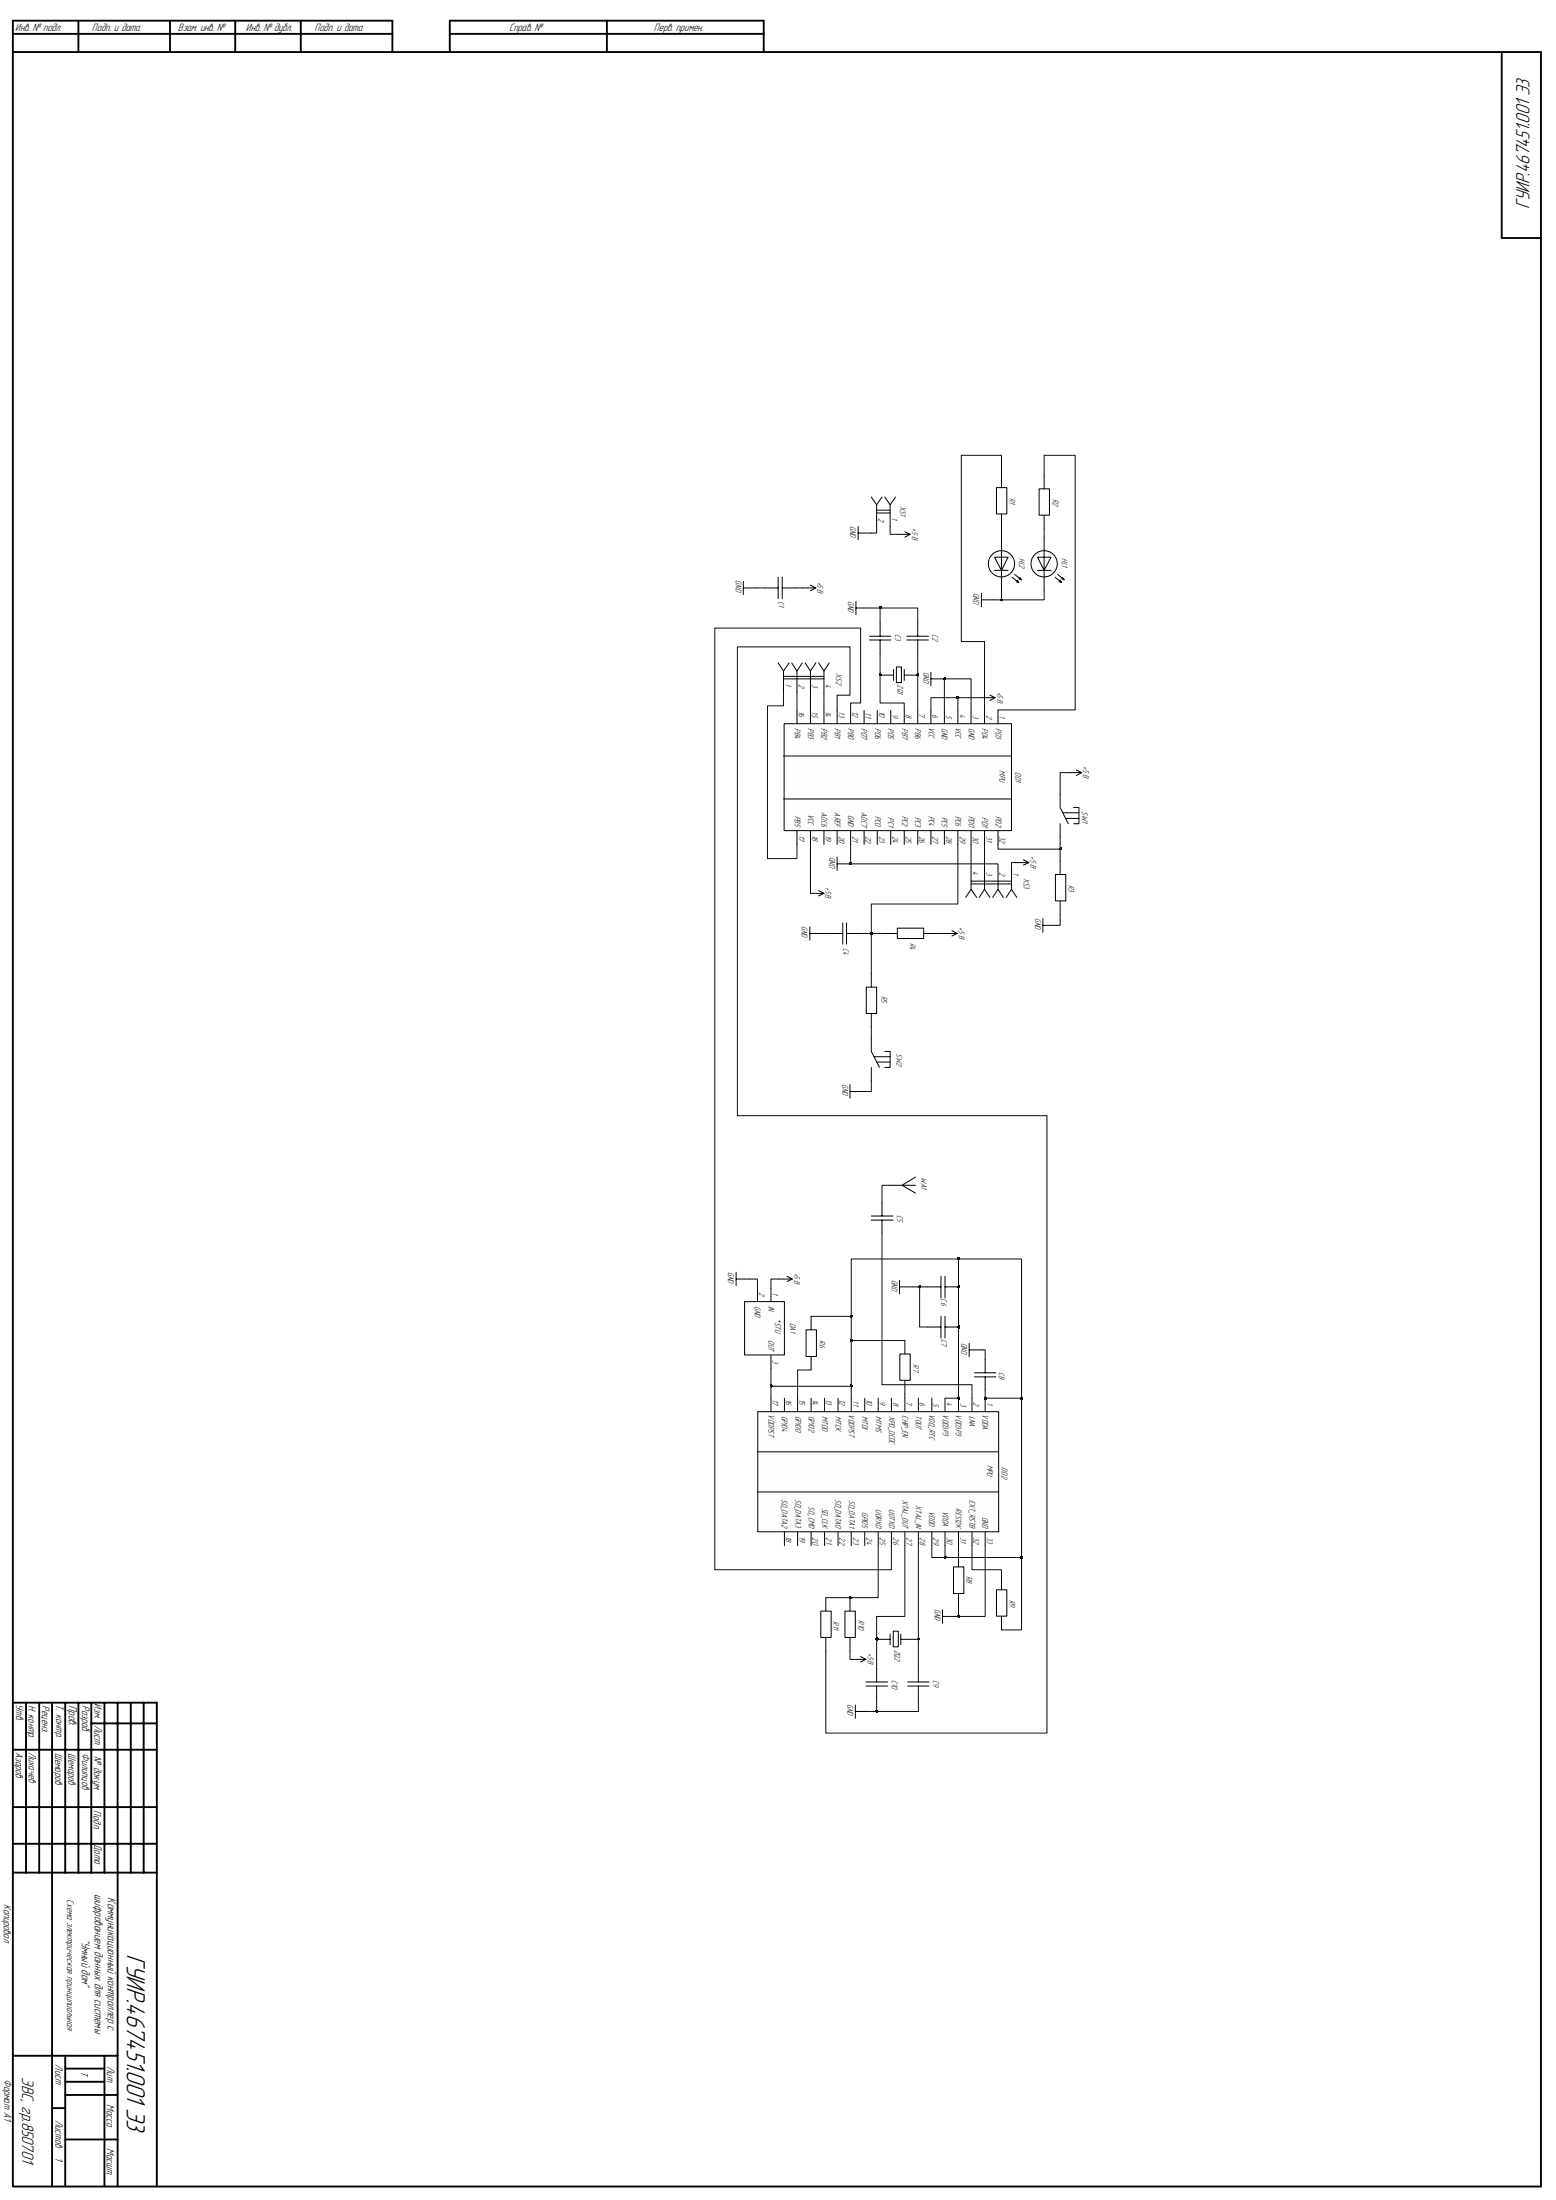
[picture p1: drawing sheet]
<svg xmlns="http://www.w3.org/2000/svg" width="210mm" height="297mm" viewBox="0 0 210 297" stroke-linecap="round" stroke-linejoin="round" font-family="sans-serif">
<g fill="none" stroke="#000" stroke-width=".25">
<path d="M1.7 4.6h51.3M1.7 7h206.3v288.2h-206.3v-292.4h51.3v4.2M10.6 2.8v4.2M22.9 2.8v4.2M31.7 2.8v4.2M40.6 2.8v4.2M60.7 7v-4.2h42.4v4.2M60.7 4.6h42.4M81.9 2.8v4.2M202.7 7v25.1h5.3M1.7 229.9h19.5v65.3M1.7 236.2h19.5"/>
<path d="M3.5 229.9v22.9M5.3 229.9v22.9M7 229.9v65.3M8.8 229.9v22.9M10.6 229.9v22.9M12.3 229.9v22.9M12.3 232.7h8.9M14.1 229.9v22.9M15.9 229.9v65.3M17.7 229.9v22.9M19.4 229.9v22.9M1.7 252.8h19.5"/>
<path d="M1.7 248.9h19.5M1.7 244h19.5M1.7 277.5h14.2M8.8 279.3h5.3M8.8 277.5v17.7M14.1 277.5v17.7M7 284.6h1.8M8.8 282.8h7.1M8.8 281.1h5.3M8.8 288.8h7.1"/>
</g>
<g fill="#fdfdfd">
<path d="M105.8 112.1l30.7-14.4v14.4z"/>
<path d="M105.8 97.7h30.7l-30.7 14.4z"/>
<path d="M121.1 126.7l3.6-1.4v1.4z"/>
<path d="M121.1 125.3h3.6l-3.6 1.4z"/>
<path d="M118.3 133.3v3.5h-1.4z"/>
<path d="M116.9 133.3h1.4l-1.4 3.5z"/>
</g>
<g fill="#0d0d0d">
<path d="M117.8 125.9v.2z"/>
<path d="M117.8 126v.1z"/>
<path d="M117.7 125.9v.2z"/>
<path d="M117.8 125.9l-.1 .2z"/>
<path d="M117.7 125.9v.3z"/>
<path d="M117.6 125.9v.3z"/>
<path d="M117.7 125.9l-.1 .3z"/>
<path d="M117.6 125.9v.2z"/>
<path d="M117.5 125.9v.2z"/>
<path d="M117.6 125.9l-.1 .2z"/>
<path d="M117.5 125.9v.1z"/>
</g>
<g fill="#fdfdfd">
<path d="M121.7 90v2.2h-.7z"/>
<path d="M121 90h.7l-.7 2.2z"/>
</g>
<g fill="#0d0d0d">
<path d="M119 91v.2z"/>
<path d="M119 91.1v.1z"/>
<path d="M118.9 91v.2z"/>
<path d="M119 91l-.1 .2z"/>
<path d="M118.9 90.9v.4z"/>
<path d="M118.9 91v.3z"/>
<path d="M118.8 90.9v.4z"/>
<path d="M118.9 90.9l-.1 .4z"/>
<path d="M118.7 90.9v.4z"/>
<path d="M118.8 90.9l-.1 .4z"/>
<path d="M118.7 90.9v.3z"/>
<path d="M118.7 91v.2z"/>
<path d="M118.7 91v.1z"/>
<path d="M124 91v.2z"/>
<path d="M124 91.1v.1z"/>
<path d="M124 90.9v.4z"/>
<path d="M124 91v.3z"/>
<path d="M123.9 90.9v.4z"/>
<path d="M124 90.9l-.1 .4z"/>
<path d="M123.8 90.9v.4z"/>
<path d="M123.9 90.9l-.1 .4z"/>
<path d="M123.8 90.9v.3z"/>
<path d="M123.8 91v.2z"/>
<path d="M123.8 91l-.1 .2z"/>
<path d="M123.7 91v.2z"/>
<path d="M123.7 91v.1z"/>
<path d="M117.8 125.9v.2z"/>
<path d="M117.8 126v.1z"/>
<path d="M117.7 125.9v.2z"/>
<path d="M117.8 125.9l-.1 .2z"/>
<path d="M117.7 125.9v.3z"/>
<path d="M117.6 125.9v.3z"/>
<path d="M117.7 125.9l-.1 .3z"/>
<path d="M117.6 125.9v.2z"/>
<path d="M117.5 125.9v.2z"/>
<path d="M117.6 125.9l-.1 .2z"/>
<path d="M117.5 125.9v.1z"/>
<path d="M129.5 94.1v.1z"/>
<path d="M129.4 94.1v.2z"/>
<path d="M129.5 94.1l-.1 .2z"/>
<path d="M129.4 94v.3z"/>
<path d="M129.3 94v.3z"/>
<path d="M129.4 94l-.1 .3z"/>
<path d="M129.2 94v.3z"/>
<path d="M129.3 94l-.1 .3z"/>
<path d="M129.2 94.1v.2z"/>
<path d="M129.2 94.1v.1z"/>
<path d="M129.2 94.1l-.1 .1z"/>
<path d="M115 116.5v.1z"/>
<path d="M115 116.5v.2z"/>
<path d="M114.9 116.5v.2z"/>
<path d="M115 116.5l-.1 .2z"/>
<path d="M114.9 116.5v.3z"/>
<path d="M114.9 116.4v.4z"/>
<path d="M114.8 116.4v.4z"/>
<path d="M114.9 116.4l-.1 .4z"/>
<path d="M114.8 116.5v.3z"/>
<path d="M114.8 116.5v.2z"/>
<path d="M114.7 116.5v.2z"/>
<path d="M114.8 116.5l-.1 .2z"/>
<path d="M114.7 116.5v.1z"/>
<path d="M127.6 91.6v.1z"/>
<path d="M127.6 91.5v.2z"/>
<path d="M127.6 91.5v.3z"/>
<path d="M127.5 91.5v.3z"/>
<path d="M127.6 91.5l-.1 .3z"/>
<path d="M127.4 91.5v.3z"/>
<path d="M127.4 91.5v.2z"/>
<path d="M127.3 91.6v.1z"/>
<path d="M127.4 91.6l-.1 .1z"/>
<path d="M119 82v.1z"/>
<path d="M119 82v.2z"/>
<path d="M118.9 82v.2z"/>
<path d="M119 82l-.1 .2z"/>
<path d="M118.9 81.9v.3z"/>
<path d="M118.8 81.9v.3z"/>
<path d="M118.9 81.9l-.1 .3z"/>
<path d="M118.7 81.9v.3z"/>
<path d="M118.8 81.9l-.1 .3z"/>
<path d="M118.7 82v.2z"/>
<path d="M118.7 82v.1z"/>
<path d="M133.1 188.7v.1z"/>
<path d="M133.2 188.7l-.1 .1z"/>
<path d="M133.1 188.6v.2z"/>
<path d="M133.1 188.6v.3z"/>
<path d="M133 188.6v.3z"/>
<path d="M133.1 188.6l-.1 .3z"/>
<path d="M132.9 188.6v.3z"/>
<path d="M133 188.6l-.1 .3z"/>
<path d="M132.9 188.6v.2z"/>
<path d="M132.8 188.7v.1z"/>
<path d="M132.9 188.7l-.1 .1z"/>
<path d="M129.5 188.7v.1z"/>
<path d="M129.5 188.6v.2z"/>
<path d="M129.5 188.6v.3z"/>
<path d="M129.4 188.6v.3z"/>
<path d="M129.5 188.6l-.1 .3z"/>
<path d="M129.3 188.6v.3z"/>
<path d="M129.4 188.6l-.1 .3z"/>
<path d="M129.3 188.6v.2z"/>
<path d="M129.2 188.6v.2z"/>
<path d="M129.3 188.6l-.1 .2z"/>
<path d="M129.2 188.7v.1z"/>
</g>
<g fill="#fdfdfd">
<path d="M102.3 206.8l32.5-16.2v16.2z"/>
<path d="M102.3 190.6h32.5l-32.5 16.2z"/>
</g>
<g fill="#0d0d0d">
<path d="M133.1 188.7v.1z"/>
<path d="M133.2 188.7l-.1 .1z"/>
<path d="M133.1 188.6v.2z"/>
<path d="M133.1 188.6v.3z"/>
<path d="M133 188.6v.3z"/>
<path d="M133.1 188.6l-.1 .3z"/>
<path d="M132.9 188.6v.3z"/>
<path d="M133 188.6l-.1 .3z"/>
<path d="M132.9 188.6v.2z"/>
<path d="M132.8 188.7v.1z"/>
<path d="M132.9 188.7l-.1 .1z"/>
<path d="M129.5 188.7v.1z"/>
<path d="M129.5 188.6v.2z"/>
<path d="M129.5 188.6v.3z"/>
<path d="M129.4 188.6v.3z"/>
<path d="M129.5 188.6l-.1 .3z"/>
<path d="M129.3 188.6v.3z"/>
<path d="M129.4 188.6l-.1 .3z"/>
<path d="M129.3 188.6v.2z"/>
<path d="M129.2 188.6v.2z"/>
<path d="M129.3 188.6l-.1 .2z"/>
<path d="M129.2 188.7v.1z"/>
</g>
<g fill="#fdfdfd">
<path d="M121.2 220.2v2.1h-.6z"/>
<path d="M120.6 220.2h.6l-.6 2.1z"/>
</g>
<g fill="#0d0d0d">
<path d="M118.5 221.2v.1z"/>
<path d="M118.5 221.2v.2z"/>
<path d="M118.4 221.1v.3z"/>
<path d="M118.5 221.2l-.1 .2z"/>
<path d="M118.3 221.1v.3z"/>
<path d="M118.4 221.1l-.1 .3z"/>
<path d="M118.2 221.1v.3z"/>
<path d="M118.3 221.1l-.1 .3z"/>
<path d="M118.2 221.2v.2z"/>
<path d="M118.2 221.2v.1z"/>
</g>
<g fill="#fdfdfd">
<path d="M130.1 211.5v3.6h-1.4z"/>
<path d="M128.7 211.5h1.4l-1.4 3.6z"/>
</g>
<g fill="#0d0d0d">
<path d="M129.5 218.1v.2z"/>
<path d="M129.5 218.2v.1z"/>
<path d="M129.5 218.1v.3z"/>
<path d="M129.4 218.1v.3z"/>
<path d="M129.5 218.1l-.1 .3z"/>
<path d="M129.3 218.1v.3z"/>
<path d="M129.4 218.1l-.1 .3z"/>
<path d="M129.3 218.1v.2z"/>
<path d="M129.2 218.1v.2z"/>
<path d="M129.3 218.1l-.1 .2z"/>
<path d="M129.2 218.1v.1z"/>
</g>
<g fill="#fdfdfd">
<path d="M105.9 175.7v7.2h-5.4z"/>
<path d="M100.5 175.7h5.4l-5.4 7.2z"/>
</g>
<g fill="#0d0d0d">
<path d="M115.1 187.1v.1z"/>
<path d="M115.1 187v.2z"/>
<path d="M115 187v.2z"/>
<path d="M115.1 187l-.1 .2z"/>
<path d="M115 187v.3z"/>
<path d="M115 186.9v.4z"/>
<path d="M114.9 186.9v.4z"/>
<path d="M115 186.9l-.1 .4z"/>
<path d="M114.9 187v.2z"/>
<path d="M114.9 187v.3z"/>
<path d="M114.8 187v.2z"/>
<path d="M114.9 187l-.1 .2z"/>
<path d="M114.8 187.1v.1z"/>
<path d="M104.2 187.1v.1z"/>
<path d="M104.2 187v.2z"/>
<path d="M104.1 187v.2z"/>
<path d="M104.2 187l-.1 .2z"/>
<path d="M104.1 187v.3z"/>
<path d="M104.1 186.9v.4z"/>
<path d="M104 186.9v.4z"/>
<path d="M104.1 186.9l-.1 .4z"/>
<path d="M104 187v.2z"/>
<path d="M104 187v.3z"/>
<path d="M104 187l-.1 .2z"/>
<path d="M103.9 187v.2z"/>
<path d="M103.9 187.1v.1z"/>
<path d="M129.5 188.7v.1z"/>
<path d="M129.5 188.6v.2z"/>
<path d="M129.5 188.6v.3z"/>
<path d="M129.4 188.6v.3z"/>
<path d="M129.5 188.6l-.1 .3z"/>
<path d="M129.3 188.6v.3z"/>
<path d="M129.4 188.6l-.1 .3z"/>
<path d="M129.3 188.6v.2z"/>
<path d="M129.2 188.6v.2z"/>
<path d="M129.3 188.6l-.1 .2z"/>
<path d="M129.2 188.7v.1z"/>
<path d="M129.5 179.1v.1z"/>
<path d="M129.5 179v.3z"/>
<path d="M129.5 179.1v.2z"/>
<path d="M129.4 179v.3z"/>
<path d="M129.5 179l-.1 .3z"/>
<path d="M129.3 179v.3z"/>
<path d="M129.4 179l-.1 .3z"/>
<path d="M129.3 179v.2z"/>
<path d="M129.2 179.1v.1z"/>
<path d="M129.3 179.1l-.1 .1z"/>
<path d="M129.5 173.7v.1z"/>
<path d="M129.5 173.6v.3z"/>
<path d="M129.5 173.7v.2z"/>
<path d="M129.4 173.6v.3z"/>
<path d="M129.5 173.6l-.1 .3z"/>
<path d="M129.3 173.6v.3z"/>
<path d="M129.4 173.6l-.1 .3z"/>
<path d="M129.3 173.6v.2z"/>
<path d="M129.3 173.6l-.1 .2z"/>
<path d="M129.2 173.7v.1z"/>
<path d="M127.7 210.2v.1z"/>
<path d="M127.7 210.2v.2z"/>
<path d="M127.7 210.1v.3z"/>
<path d="M127.6 210.1v.3z"/>
<path d="M127.7 210.1l-.1 .3z"/>
<path d="M127.5 210.1v.3z"/>
<path d="M127.6 210.1l-.1 .3z"/>
<path d="M127.5 210.1l-.1 .3z"/>
<path d="M127.4 210.2v.2z"/>
<path d="M127.4 210.2v.1z"/>
<path d="M133.1 188.7v.1z"/>
<path d="M133.2 188.7l-.1 .1z"/>
<path d="M133.1 188.6v.2z"/>
<path d="M133.1 188.6v.3z"/>
<path d="M133 188.6v.3z"/>
<path d="M133.1 188.6l-.1 .3z"/>
<path d="M132.9 188.6v.3z"/>
<path d="M133 188.6l-.1 .3z"/>
<path d="M132.9 188.6v.2z"/>
<path d="M132.8 188.7v.1z"/>
<path d="M132.9 188.7l-.1 .1z"/>
<path d="M138 210.2v.1z"/>
<path d="M138 210.2v.2z"/>
<path d="M138 210.1v.3z"/>
<path d="M137.9 210.1v.3z"/>
<path d="M138 210.1l-.1 .3z"/>
<path d="M137.8 210.1v.3z"/>
<path d="M137.9 210.1l-.1 .3z"/>
<path d="M137.8 210.2v.2z"/>
<path d="M137.8 210.2v.1z"/>
<path d="M138 188.7v.1z"/>
<path d="M138 188.6v.2z"/>
<path d="M138 188.6v.3z"/>
<path d="M137.9 188.6v.3z"/>
<path d="M138 188.6l-.1 .3z"/>
<path d="M137.8 188.6v.3z"/>
<path d="M137.9 188.6l-.1 .3z"/>
<path d="M137.8 188.6v.2z"/>
<path d="M137.8 188.7v.1z"/>
<path d="M137.8 188.7l-.1 .1z"/>
<path d="M129.5 169.9v.1z"/>
<path d="M129.5 169.8v.2z"/>
<path d="M129.5 169.8v.3z"/>
<path d="M129.4 169.8v.3z"/>
<path d="M129.5 169.8l-.1 .3z"/>
<path d="M129.3 169.8v.3z"/>
<path d="M129.4 169.8l-.1 .3z"/>
<path d="M129.2 169.8v.2z"/>
<path d="M129.2 169.9v.1z"/>
<path d="M129.5 218.1v.2z"/>
<path d="M129.5 218.2v.1z"/>
<path d="M129.5 218.1v.3z"/>
<path d="M129.4 218.1v.3z"/>
<path d="M129.5 218.1l-.1 .3z"/>
<path d="M129.3 218.1v.3z"/>
<path d="M129.4 218.1l-.1 .3z"/>
<path d="M129.3 218.1v.2z"/>
<path d="M129.2 218.1v.2z"/>
<path d="M129.3 218.1l-.1 .2z"/>
<path d="M129.2 218.1v.1z"/>
<path d="M118.5 231v.1z"/>
<path d="M118.5 230.9v.2z"/>
<path d="M118.5 230.9v.3z"/>
<path d="M118.4 230.9v.3z"/>
<path d="M118.5 230.9l-.1 .3z"/>
<path d="M118.3 230.9v.3z"/>
<path d="M118.4 230.9l-.1 .3z"/>
<path d="M118.2 230.9v.3z"/>
<path d="M118.3 230.9l-.1 .3z"/>
<path d="M118.2 230.9v.2z"/>
<path d="M118.2 231v.1z"/>
<path d="M124.1 221.2v.1z"/>
<path d="M124.1 221.2v.2z"/>
<path d="M124.1 221.1v.3z"/>
<path d="M124 221.1v.3z"/>
<path d="M124.1 221.1l-.1 .3z"/>
<path d="M124 221.1l-.1 .3z"/>
<path d="M123.9 221.1v.3z"/>
<path d="M123.8 221.2v.2z"/>
<path d="M123.9 221.2l-.1 .2z"/>
<path d="M123.8 221.2v.1z"/>
</g>
<g fill="#fdfdfd">
<path d="M110.2 179.5v3.6h-1.4z"/>
<path d="M108.8 179.5h1.4l-1.4 3.6z"/>
</g>
<g fill="#0d0d0d">
<path d="M129.5 173.7v.1z"/>
<path d="M129.5 173.6v.3z"/>
<path d="M129.5 173.7v.2z"/>
<path d="M129.4 173.6v.3z"/>
<path d="M129.5 173.6l-.1 .3z"/>
<path d="M129.3 173.6v.3z"/>
<path d="M129.4 173.6l-.1 .3z"/>
<path d="M129.3 173.6v.2z"/>
<path d="M129.3 173.6l-.1 .2z"/>
<path d="M129.2 173.7v.1z"/>
<path d="M129.5 169.9v.1z"/>
<path d="M129.5 169.8v.2z"/>
<path d="M129.5 169.8v.3z"/>
<path d="M129.4 169.8v.3z"/>
<path d="M129.5 169.8l-.1 .3z"/>
<path d="M129.3 169.8v.3z"/>
<path d="M129.4 169.8l-.1 .3z"/>
<path d="M129.2 169.8v.2z"/>
<path d="M129.2 169.9v.1z"/>
<path d="M115.1 187.1v.1z"/>
<path d="M115.1 187v.2z"/>
<path d="M115 187v.2z"/>
<path d="M115.1 187l-.1 .2z"/>
<path d="M115 187v.3z"/>
<path d="M115 186.9v.4z"/>
<path d="M114.9 186.9v.4z"/>
<path d="M115 186.9l-.1 .4z"/>
<path d="M114.9 187v.2z"/>
<path d="M114.9 187v.3z"/>
<path d="M114.8 187v.2z"/>
<path d="M114.9 187l-.1 .2z"/>
<path d="M114.8 187.1v.1z"/>
<path d="M115.1 177.7v.1z"/>
<path d="M115.1 177.6v.2z"/>
<path d="M115 177.6v.2z"/>
<path d="M115.1 177.6l-.1 .2z"/>
<path d="M115 177.5v.3z"/>
<path d="M114.9 177.5v.4z"/>
<path d="M115 177.5l-.1 .4z"/>
<path d="M114.9 177.5v.3z"/>
<path d="M114.9 177.6v.2z"/>
<path d="M114.8 177.6v.2z"/>
<path d="M114.9 177.6l-.1 .2z"/>
<path d="M114.8 177.7v.1z"/>
</g>
<g fill="#fdfdfd">
<path d="M115.4 217.5v3.6h-1.4z"/>
<path d="M114 217.5h1.4l-1.4 3.6z"/>
</g>
<g fill="#0d0d0d">
<path d="M114.9 215.6v.1z"/>
<path d="M114.9 215.6v.2z"/>
<path d="M114.8 215.6v.2z"/>
<path d="M114.9 215.6l-.1 .2z"/>
<path d="M114.8 215.5v.3z"/>
<path d="M114.8 215.5v.4z"/>
<path d="M114.7 215.5v.4z"/>
<path d="M114.8 215.5l-.1 .4z"/>
<path d="M114.7 215.5v.3z"/>
<path d="M114.6 215.6v.2z"/>
<path d="M114.7 215.6l-.1 .2z"/>
<path d="M114.6 215.6v.1z"/>
</g>
<g fill="#fdfdfd">
<path d="M112.2 217.5v3.6h-1.4z"/>
<path d="M110.8 217.5h1.4l-1.4 3.6z"/>
</g>
<g fill="#0d0d0d">
<path d="M114.9 215.6v.1z"/>
<path d="M114.9 215.6v.2z"/>
<path d="M114.8 215.6v.2z"/>
<path d="M114.9 215.6l-.1 .2z"/>
<path d="M114.8 215.5v.3z"/>
<path d="M114.8 215.5v.4z"/>
<path d="M114.7 215.5v.4z"/>
<path d="M114.8 215.5l-.1 .4z"/>
<path d="M114.7 215.5v.3z"/>
<path d="M114.6 215.6v.2z"/>
<path d="M114.7 215.6l-.1 .2z"/>
<path d="M114.6 215.6v.1z"/>
</g>
<g fill="#fdfdfd">
<path d="M135.9 214.6v3.6h-1.4z"/>
<path d="M134.5 214.6h1.4l-1.4 3.6z"/>
</g>
<g fill="#0d0d0d">
<path d="M138 210.2v.1z"/>
<path d="M138 210.2v.2z"/>
<path d="M138 210.1v.3z"/>
<path d="M137.9 210.1v.3z"/>
<path d="M138 210.1l-.1 .3z"/>
<path d="M137.8 210.1v.3z"/>
<path d="M137.9 210.1l-.1 .3z"/>
<path d="M137.8 210.2v.2z"/>
<path d="M137.8 210.2v.1z"/>
</g>
<g fill="#fdfdfd">
<path d="M122.9 182.8v3.6h-1.4z"/>
<path d="M121.5 182.8h1.4l-1.4 3.6z"/>
</g>
<g fill="#0d0d0d">
<path d="M124.3 173.7v.1z"/>
<path d="M124.2 173.7v.1z"/>
<path d="M124.3 173.7l-.1 .1z"/>
<path d="M124.2 173.6v.3z"/>
<path d="M124.2 173.7v.2z"/>
<path d="M124.1 173.6v.3z"/>
<path d="M124.2 173.6l-.1 .3z"/>
<path d="M124 173.6v.3z"/>
<path d="M124.1 173.6l-.1 .3z"/>
<path d="M124 173.6v.2z"/>
<path d="M124 173.7v.1z"/>
<path d="M115.1 180.9v.1z"/>
<path d="M115.1 180.9v.2z"/>
<path d="M115.1 180.8v.3z"/>
<path d="M115 180.8v.3z"/>
<path d="M115.1 180.8l-.1 .3z"/>
<path d="M114.9 180.8v.3z"/>
<path d="M115 180.8l-.1 .3z"/>
<path d="M114.8 180.8v.3z"/>
<path d="M114.9 180.8l-.1 .3z"/>
<path d="M114.8 180.9v.2z"/>
<path d="M114.8 180.9v.1z"/>
<path d="M143.3 114.6v.1z"/>
<path d="M143.3 114.5v.2z"/>
<path d="M143.2 114.5v.2z"/>
<path d="M143.3 114.5l-.1 .2z"/>
<path d="M143.2 114.5v.3z"/>
<path d="M143.1 114.4v.4z"/>
<path d="M143.2 114.5l-.1 .3z"/>
<path d="M143.1 114.5v.3z"/>
<path d="M143 114.5v.3z"/>
<path d="M143.1 114.5l-.1 .3z"/>
<path d="M143 114.5v.2z"/>
<path d="M143 114.6v.1z"/>
</g>
<g fill="#fdfdfd">
<path d="M143.8 118.1v3.5h-1.3z"/>
<path d="M142.5 118.1h1.3l-1.3 3.5z"/>
</g>
<g fill="#0d0d0d">
<path d="M143.3 114.6v.1z"/>
<path d="M143.3 114.5v.2z"/>
<path d="M143.2 114.5v.2z"/>
<path d="M143.3 114.5l-.1 .2z"/>
<path d="M143.2 114.5v.3z"/>
<path d="M143.1 114.4v.4z"/>
<path d="M143.2 114.5l-.1 .3z"/>
<path d="M143.1 114.5v.3z"/>
<path d="M143 114.5v.3z"/>
<path d="M143.1 114.5l-.1 .3z"/>
<path d="M143 114.5v.2z"/>
<path d="M143 114.6v.1z"/>
</g>
<g fill="#fdfdfd">
<path d="M142.7 75.7v.8z"/>
<path d="M142.6 75.4l.1 .3-.1 1.1z"/>
<path d="M142.7 75.7l-.1 1.1z"/>
<path d="M142.6 75.4v1.4z"/>
<path d="M142.5 75.1l.1 .3-.1 1.7z"/>
<path d="M142.6 75.4v1.4l-.1 .3z"/>
<path d="M142.5 75.1v2z"/>
</g>
<path d="M139.6 74.8v2.5M142.3 74.8v2.5" fill="none" stroke="#fdfdfd" stroke-width=".21"/>
<path d="M139.7 74.8v2.5M140 74.6v3M140.3 74.4v3.4M140.6 74.3v3.6M141 74.3v3.6M141.3 74.3v3.6M141.6 74.4v3.3M141.9 74.6v3M142.2 74.8v2.5" fill="none" stroke="#fdfdfd" stroke-width=".13"/>
<path d="M141.8 74.5v3.2M142.1 74.6v3" fill="none" stroke="#fdfdfd" stroke-width=".3"/>
<path d="M140.1 74.5v3.2M140.5 74.3v3.6M140.8 74.3v3.6M141.1 74.3v3.6M141.5 74.3v3.6" fill="none" stroke="#fdfdfd" stroke-width=".34"/>
<path d="M139.8 74.6v3" fill="none" stroke="#fdfdfd" stroke-width=".25"/>
<g fill="#fdfdfd">
<path d="M139.5 75.1v2z"/>
<path d="M139.5 75.1l-.2 1.7v-1.4z"/>
<path d="M139.5 75.1v2l-.2-.3z"/>
<path d="M139.3 75.4v1.4z"/>
<path d="M139.3 75.4l-.1 1.1v-.8z"/>
<path d="M139.3 75.4v1.4l-.1-.3z"/>
<path d="M139.2 75.7v.8z"/>
<path d="M136.9 75.7v.8z"/>
<path d="M136.8 75.4l.1 .3-.1 1.1z"/>
<path d="M136.9 75.7v.8l-.1 .3z"/>
<path d="M136.8 75.4v1.4z"/>
<path d="M136.7 75.1l.1 .3-.1 1.7z"/>
<path d="M136.8 75.4v1.4l-.1 .3z"/>
<path d="M136.7 75.1v2z"/>
</g>
<path d="M133.8 74.8v2.5M136.5 74.8v2.5" fill="none" stroke="#fdfdfd" stroke-width=".21"/>
<path d="M133.9 74.8v2.5M134.2 74.6v3M134.5 74.4v3.4M134.8 74.3v3.6M135.2 74.3v3.6M135.5 74.3v3.6M135.8 74.4v3.3M136.2 74.6v3M136.4 74.8v2.5" fill="none" stroke="#fdfdfd" stroke-width=".13"/>
<path d="M136.3 74.6v3" fill="none" stroke="#fdfdfd" stroke-width=".25"/>
<path d="M134.7 74.3v3.6M135 74.3v3.6M135.3 74.3v3.6M135.7 74.3v3.6M136 74.5v3.2" fill="none" stroke="#fdfdfd" stroke-width=".34"/>
<path d="M134 74.6v3M134.3 74.5v3.2" fill="none" stroke="#fdfdfd" stroke-width=".3"/>
<g fill="#fdfdfd">
<path d="M133.7 75.1v2z"/>
<path d="M133.7 75.1l-.2 1.7v-1.4z"/>
<path d="M133.7 75.1v2l-.2-.3z"/>
<path d="M133.5 75.4v1.4z"/>
<path d="M133.5 75.4l-.1 1.1z"/>
<path d="M133.5 75.4v1.4l-.1-.3z"/>
<path d="M133.4 75.7v.8z"/>
<path d="M141.6 66v3.6h-1.3z"/>
<path d="M140.3 66h1.3l-1.3 3.6z"/>
<path d="M135.9 65.8v3.6h-1.4z"/>
<path d="M134.5 65.8h1.4l-1.4 3.6z"/>
</g>
<g fill="#0d0d0d">
<path d="M135.3 80.9v.1z"/>
<path d="M135.3 80.9v.2z"/>
<path d="M135.2 80.8v.4z"/>
<path d="M135.3 80.9l-.1 .3z"/>
<path d="M135.1 80.8v.4z"/>
<path d="M135.2 80.8l-.1 .4z"/>
<path d="M135.1 80.8v.3z"/>
<path d="M135.1 80.9v.2z"/>
<path d="M135 80.9v.2z"/>
<path d="M135.1 80.9l-.1 .2z"/>
<path d="M135 80.9v.1z"/>
</g>
<g fill="none" stroke="#000" stroke-width=".13">
<path d="M100.3 79.4h1.9M100.3 78.5v1.8M103.3 79.4h1.7M105 77.9v2.9M105.6 77.9v2.9M105.6 79.4h1.8M109.4 79l.7 .4h-1.8M110.1 79.4l-.7 .4M115.8 71.1v1.8M115.8 72h1.8M117.6 67.1l.7 1.1 .7-1.1M118.3 69.3v1.8"/>
<path d="M118.3 68.2v1.1h1.8v-1.1M118.3 68.9h1.8M119.4 67.1l.7 1.1 .8-1.1M120.1 69.3v1.8M122.1 71.8l.8 .3h-1.9M122.9 72.1l-.8 .4M134.2 77h1v2.8M134.5 65.8h1.4v3.6h-1.4zM135.2 72.5v2.7h.9l-.9 1.8-1-1.8h1v1.8h.9M135.2 64v1.8M135.2 69.4v1.8M136.6 77.9l.9 .8-.2-.4"/>
<path d="M136.9 77.6l1 .7-.2-.3M137.2 78.5l.3 .2M137.5 78.1l.4 .2M140 77h.9v2.8M140.3 66h1.3v3.6h-1.3zM140.9 64.2v1.8M140.9 69.6v1.8M140.9 72.5v2.7h1l-1 1.8-.9-1.8h.9v1.8h1M142.4 77.9l.9 .8-.2-.4M142.7 77.6l.9 .7-.2-.3M142.9 78.5l.4 .2M143.3 78.1l.3 .2"/>
<path d="M105 89.5l.7 1.1 .8-1.1M105.7 90.6v1.1h5.5v-1.1M105.7 91.3h5.5M105.7 91.7v1.8M105.8 97.7h30.7v14.4h-30.7zM106.8 89.5l.8 1.1 .7-1.1M107.6 90.6v2.9M107.6 95.9v1.8M108.7 89.5l.7 1.1 .7-1.1M109.4 90.6v2.9M109.4 95.9v1.8M110.5 89.5l.7 1.1 .7-1.1"/>
<path d="M111.2 95.9v1.8M111.2 91.7v1.8M113 95.9v1.8M114.8 95.9v1.8M115.5 81.2v1.8M115.5 82.1h1.8M116.6 95.9v1.8M117.3 85.9h2.9M117.3 86.4h2.9M118.4 95.9v1.8M118.8 91.1h1.8M118.8 84.1v1.8"/>
<path d="M118.8 86.4v1.8M120.2 95.9v1.8M120.6 90.4v1.5M121 90h.7v2.2h-.7zM122 95.9v1.8M122 90.4v1.5M122 91.1h1.9M122.4 85.9h2.9M122.4 86.4h2.9M123.9 95.9v1.8M123.9 84.1v1.8M123.9 86.4v1.8"/>
<path d="M125.6 95.9v1.8M125.6 90.8v1.8M125.6 91.7h1.9M127.5 95.9v1.8M129.3 95.9v1.8M131.1 95.9v1.8M132.5 80.1v1.8M132.5 81h1.7M132.9 95.9v1.8M133.6 93.9l.7 .3h-1.8M134.3 94.2l-.7 .4M134.7 95.9v1.8"/>
<path d="M105.7 102.1h30.8M105.7 107.9h30.8M107.6 112.2v1.8M109.4 112.2v1.8M111.2 112.2v1.8M113 112.2v1.8M113 115.7v1.8M113 116.6h1.8M114.8 112.2v1.8M116.6 112.2v1.8M118.4 112.2v1.8M120.2 112.2v1.8"/>
<path d="M122 112.2v1.8M123.9 112.2v1.8M125.6 112.2v1.8M127.5 112.2v1.8M129.3 112.2v1.8M131.1 117.2v1.8M131.1 119.3h5.4M131.1 112.2v1.8M132.9 117.2v2.9M132.9 112.2v1.8M134.7 117.2v2.9M134.7 112.2v1.8"/>
<path d="M136.5 117.2v1.8M138.1 116.1l.8 .4h-1.9M138.9 116.5l-.8 .3M142.5 118.1h1.3v3.5h-1.3zM143.1 107.2v1.8l1.1 2.2M143.1 111.2v1.8M143.1 116.2v1.9M143.5 109.7h2.1M143.8 110.5h1.8M144.9 109h.7v2.2h-.7M145.3 104l.7 .3h-1.8M146 104.3l-.7 .4"/>
<path d="M109.3 126h1.8M109.3 125.1v1.8M110.5 120.2l.7 .4h-1.8M111.2 120.6l-.7 .3M111.9 126h1.8M113.7 124.6v2.9M114.3 126h1.8M114.3 124.6v2.9M116.9 133.3h1.4v3.5h-1.4zM117.6 131.4v1.9M117.6 136.9v1.8M119.3 126h1.7"/>
<path d="M121.1 125.3h3.6v1.4h-3.6zM124.7 126h1.8M128.5 125.6l.7 .4h-1.8M129.2 126l-.7 .4M130.3 121.2l.8-1.1 .7 1.1M131.1 120.1v-1.1h5.4v1.1M132.2 121.2l.7-1.1 .7 1.1M134 121.2l.7-1.1 .7 1.1M135.8 121.2l.7-1.1 .7 1.1M140.8 124v1.9M140.8 124.9h1.8M143.1 121.7v1.8"/>
<path d="M114.7 146.4v1.9M114.7 147.4h1.8M117.6 140.1v1.8l1.1 2.2M117.6 144.1v1.8M118 142.7h2.1M118.3 143.4h1.8M119.4 141.9h.7v2.2h-.7M123.6 158.9l-1.8 1.1 1.8 1.1M99.4 171.7v1.9M99.4 172.7h1.8M100.5 175.7h5.4v7.2h-5.4zM102.2 173.9v1.8"/>
<path d="M104.1 173.9v1.8M106.2 172.3l.7 .4h-1.8M106.9 172.7l-.7 .3M108.8 179.5h1.4v3.6h-1.4zM109.5 177.7v1.8M117.6 164.2h2.9M117.6 164.7h2.9M119 162.3v1.9M119 164.7v1.8M120 160h3.6M121.4 173.7h1.8M121.4 172.8v1.9"/>
<path d="M125.2 179.2h1.8M125.2 173.7h1.8M127 172.3v2.9M127 177.7v2.9M127.6 172.3v2.9M127.6 177.7v2.9M127.6 179.2h1.8M127.6 173.7h1.8M102.2 196h32.6M102.3 190.6h32.5v16.2h-32.5zM104.1 183v1.8M104.1 188.8v1.8"/>
<path d="M105.9 188.8v1.8M107.7 188.8v1.8M109.5 183.2v1.8M109.5 188.8v1.8M111.3 188.8v1.8M113.1 188.8v1.8M114.9 188.8v1.8M116.7 188.8v1.8M118.5 188.8v1.8M120.3 188.8v1.8M121.5 182.8h1.4v3.6h-1.4zM122.1 181v1.8"/>
<path d="M122.1 186.4v1.8M122.1 188.8v1.8M124 188.8v1.8M125.8 188.8v1.8M127.6 188.8v1.8M129.4 188.8v1.8M130.8 181.4v1.8M130.8 182.2h1.8M131.2 188.8v1.8M131.5 185.3h2.9M131.5 185.9h2.9M133 183.5v1.8"/>
<path d="M133 185.9v1.8M133 188.8v1.8M102.2 201.4h32.6M105.9 206.8v1.9M107.7 206.8v1.9M109.5 206.8v1.9M110.8 217.5h1.4v3.6h-1.4zM111.3 206.8v1.9M111.5 215.7v1.8M113.1 206.8v1.9M114 217.5h1.4v3.6h-1.4zM114.7 215.7v1.8"/>
<path d="M114.9 206.8v1.9M116.7 206.8v1.9M118.5 206.8v1.9M120.3 206.8v1.9M122.1 206.8v1.9M124 206.8v1.9M125.8 206.8v1.9M127.2 217.3v1.9M127.2 218.2h1.8M127.6 206.8v1.9M128.7 211.5h1.4v3.6h-1.4zM129.4 206.8v1.9"/>
<path d="M129.4 209.7v1.8M129.4 215.2v1.8M131.2 206.8v1.9M133 206.8v1.9M134.5 214.6h1.4v3.6h-1.4zM135.2 212.8v1.8M135.2 218.2v1.8M111.5 221.1v1.8M114.7 221.1v1.8M115.4 230.2v1.8M115.4 231.1h1.9M116.2 223.6l.7 .4h-1.8"/>
<path d="M116.9 224l-.7 .4M116.9 227.1h2.9M116.9 227.6h2.9M118.3 221.3h1.8M118.3 225.3v1.8M118.3 227.6v1.8M120.1 220.6v1.4M120.6 220.2h.6v2.1h-.6zM121.6 220.6v1.4M121.6 221.3h1.8M122.5 227.1h2.9M122.5 227.6h2.9"/>
<path d="M124 225.3v1.8M124 227.6v1.8"/>
<circle cx="135.2" cy="76.1" r="1.78"/>
<circle cx="140.9" cy="76.1" r="1.78"/>
</g>
<g fill="none" stroke="#0d0d0d" stroke-width=".13">
<path d="M102.2 79.4h1.1M107.4 79.4h.9M118.3 71.1v.9h-.7M120.1 71.1v1h.9M135.2 64v-2.5h-5.4v25.1h3.1v9.3M135.2 71.2v1.3M135.2 79.8v1.2M140.9 79.8v1.2h-6.7M140.9 64.2v-2.7h4.2v34.3h-10.4v.1M140.9 71.4v1.1M105.7 93.5v1.8h-2.1v20.6h4v-1.9M107.6 93.5v2.4"/>
<path d="M109.4 93.5v2.4M111.2 93.5v2.4M113 95.9v-2h1.7v-6.6h-15.2v63.3h41.8v83.4h-29.8v-11.1M114.8 95.9v-1h1.4v-10.1h-19.7v127.1h23.8v-3.2M117.3 82.1h1.5M118.8 88.2v6.7h3.2v1M118.8 84.1v-2h5.1v2M123.9 88.2v7.7M125.6 95.9v-1.7h3.7v1.7M127.5 95.9v-4.2h3.6v4.2M129.3 94.2h3.2M109.4 114v6.6"/>
<path d="M114.8 114v2.6h19.9v.6M129.3 114v8h-11.7v9.4M131.1 114v3.2M132.9 114v3.2M137 116.5h-.5v.7M143.1 113v1.6h-8.4v-.6M143.1 114.6v1.6M144.2 104.3h-1.1v2.9M111.1 126h.8M116.1 126h3.2M117.6 138.7v1.4M126.5 126h.9"/>
<path d="M143.1 123.5v1.4h-.5M117.6 145.9v1.5h-1.1M101.2 172.7h1v1.2M105.1 172.7h-1v1.2M109.5 177.7h5.4M119 166.5v20.4h12.2v1.9M120 160h-1v2.3M123.2 173.7h.9M125.2 173.7h-1.1v5.5h1.1M129.4 170h-14.5v17.2M129.4 179.2h.1M104.1 187.2h10.8v1.6"/>
<path d="M104.1 184.8v4M109.5 185h-1.8v3.8M114.9 181h7.2M122.1 188.2v.6M127.6 188.8h1.8v-18.8h8.5v18.8M132.6 182.2h.4v1.3M133 187.7v1.1h4.9v21.5h-10.3M118.5 208.7v7h-7M122.1 208.7v9.5h-3.8v7.1M124 208.7v12.6M125.8 208.7v1.6h1.8v-1.6M129.4 217v1.2h-.4"/>
<path d="M129.4 208.7v1M131.2 208.7v3.2h4v.9M133 208.7v9.5h-3.6M137.9 210.3v9.7h-2.7M114.7 222.9v1.1h.4M117.3 231.1h1M118.3 229.4v1.7h5.7v-1.7M123.4 221.3h.6v4"/>
</g>
<text font-size="3.8" x="17.1" y="263.7" transform="rotate(90 17.1 263.7)">ГУИР.467451.001 Э3</text>
<text font-size="2.7" x="206.5" y="28.2" transform="rotate(-90 206.5 28.2)">ГУИР.467451.001 Э3</text>
<text font-size="2.4" x="3" y="280.4" transform="rotate(90 3 280.4)">ЭВС, гр.850701</text>
<g font-size="1.7">
<text x="9.3" y="230.2" transform="rotate(90 9.3 230.2)">Пров.</text>
<text x="12.8" y="255.7" transform="rotate(90 12.8 255.7)">шифрованием данных для системы</text>
<text x="14.6" y="256.2" transform="rotate(90 14.6 256.2)">Коммуникационный контроллер с</text>
<text x="11" y="261.7" transform="rotate(90 11 261.7)">&quot;Умный дом&quot;</text>
</g>
<g font-size="1.5">
<text x="2" y="4.2">Инв. № подл.</text>
<text x="12.4" y="4.2">Подп. и дата</text>
<text x="24" y="4.2">Взам. инв. №</text>
<text x="33.2" y="4.2">Инв. № дубл.</text>
<text x="42.5" y="4.2">Подп. и дата</text>
<text x="68.7" y="4.2">Справ. №</text>
<text x="88.3" y="4.2">Перв. примен.</text>
<text x="2.2" y="230.1" transform="rotate(90 2.2 230.1)">Утв.</text>
<text x="3.9" y="230.1" transform="rotate(90 3.9 230.1)">Н. контр.</text>
<text x="5.7" y="230.2" transform="rotate(90 5.7 230.2)">Реценз.</text>
<text x="7.6" y="230.1" transform="rotate(90 7.6 230.1)">Т. контр.</text>
<text x="11.1" y="230.2" transform="rotate(90 11.1 230.2)">Разраб.</text>
<text x="12.7" y="230" transform="rotate(90 12.7 230)">Изм.</text>
<text x="12.7" y="232.9" transform="rotate(90 12.7 232.9)">Лист</text>
<text x="2.2" y="236.5" transform="rotate(90 2.2 236.5)">Азаров</text>
<text x="3.9" y="236.5" transform="rotate(90 3.9 236.5)">Лихачев</text>
<text x="7.5" y="236.6" transform="rotate(90 7.5 236.6)">Шемаров</text>
<text x="9.2" y="236.6" transform="rotate(90 9.2 236.6)">Шемаров</text>
<text x="11.1" y="236.6" transform="rotate(90 11.1 236.6)">Филипцов</text>
<text x="12.7" y="237.1" transform="rotate(90 12.7 237.1)">№ докум.</text>
<text x="12.7" y="244.4" transform="rotate(90 12.7 244.4)">Подп.</text>
<text x="12.7" y="249" transform="rotate(90 12.7 249)">Дата</text>
<text x=".5" y="257" transform="rotate(90 .5 257)">Копировал</text>
<text x=".6" y="280.6" transform="rotate(90 .6 280.6)">Формат А1</text>
<text x="7.5" y="278.7" transform="rotate(90 7.5 278.7)">Лист</text>
<text x="10.9" y="279.7" transform="rotate(90 10.9 279.7)">Т</text>
<text x="14.5" y="278.9" transform="rotate(90 14.5 278.9)">Лит</text>
<text x="7.5" y="286.2" transform="rotate(90 7.5 286.2)">Листов</text>
<text x="14.4" y="284.1" transform="rotate(90 14.4 284.1)">Масса</text>
<text x="7.5" y="291.2" transform="rotate(90 7.5 291.2)">1</text>
<text x="14.4" y="290" transform="rotate(90 14.4 290)">Масшт.</text>
</g>
<text font-size="1.4" x="9.1" y="256.4" transform="rotate(90 9.1 256.4)">Схема электрическая принципиальная</text>
<g font-size="1.2">
<text x="114.8" y="71" transform="rotate(90 114.8 71)">GND</text>
<text x="118.6" y="69.9" transform="rotate(90 118.6 69.9)">2</text>
<text x="120.4" y="69.8" transform="rotate(90 120.4 69.8)">1</text>
<text x="123.1" y="71.3" transform="rotate(90 123.1 71.3)">+5 В</text>
<text x="137.6" y="75.3" transform="rotate(90 137.6 75.3)">HL2</text>
<text x="143.3" y="75.3" transform="rotate(90 143.3 75.3)">HL1</text>
<text x="99.3" y="78.4" transform="rotate(90 99.3 78.4)">GND</text>
<text x="110.4" y="78.5" transform="rotate(90 110.4 78.5)">+5 В</text>
<text x="114.5" y="81.1" transform="rotate(90 114.5 81.1)">GND</text>
<text x="131.4" y="80" transform="rotate(90 131.4 80)">GND</text>
<text x="106" y="92.2" transform="rotate(90 106 92.2)">1</text>
<text x="107.8" y="92.3" transform="rotate(90 107.8 92.3)">2</text>
<text x="109.6" y="92.3" transform="rotate(90 109.6 92.3)">3</text>
<text x="111.4" y="92.3" transform="rotate(90 111.4 92.3)">4</text>
<text x="124.6" y="90.7" transform="rotate(90 124.6 90.7)">GND</text>
<text x="134.6" y="93.4" transform="rotate(90 134.6 93.4)">+5 В</text>
<text x="107.3" y="98.3" transform="rotate(90 107.3 98.3)">PB4</text>
<text x="107.8" y="96" transform="rotate(90 107.8 96)">16</text>
<text x="109.1" y="98.3" transform="rotate(90 109.1 98.3)">PB3</text>
<text x="109.6" y="96.1" transform="rotate(90 109.6 96.1)">15</text>
<text x="110.9" y="98.3" transform="rotate(90 110.9 98.3)">PB2</text>
<text x="111.4" y="96" transform="rotate(90 111.4 96)">14</text>
<text x="112.7" y="98.3" transform="rotate(90 112.7 98.3)">PB1</text>
<text x="113.2" y="96.1" transform="rotate(90 113.2 96.1)">13</text>
<text x="114.5" y="98.3" transform="rotate(90 114.5 98.3)">PB0</text>
<text x="115.1" y="96" transform="rotate(90 115.1 96)">12</text>
<text x="116.3" y="98.3" transform="rotate(90 116.3 98.3)">PD7</text>
<text x="116.8" y="96.2" transform="rotate(90 116.8 96.2)">11</text>
<text x="118.1" y="98.3" transform="rotate(90 118.1 98.3)">PD6</text>
<text x="118.7" y="96" transform="rotate(90 118.7 96)">10</text>
<text x="119.9" y="98.3" transform="rotate(90 119.9 98.3)">PD5</text>
<text x="120.5" y="96.3" transform="rotate(90 120.5 96.3)">9</text>
<text x="121.7" y="98.3" transform="rotate(90 121.7 98.3)">PB7</text>
<text x="122.3" y="96.4" transform="rotate(90 122.3 96.4)">8</text>
<text x="123.5" y="98.3" transform="rotate(90 123.5 98.3)">PB6</text>
<text x="124.1" y="96.3" transform="rotate(90 124.1 96.3)">7</text>
<text x="125.3" y="98.1" transform="rotate(90 125.3 98.1)">VCC</text>
<text x="125.9" y="96.4" transform="rotate(90 125.9 96.4)">6</text>
<text x="127.1" y="98.3" transform="rotate(90 127.1 98.3)">GND</text>
<text x="127.7" y="96.5" transform="rotate(90 127.7 96.5)">5</text>
<text x="128.9" y="98.1" transform="rotate(90 128.9 98.1)">VCC</text>
<text x="129.5" y="96.4" transform="rotate(90 129.5 96.4)">4</text>
<text x="130.8" y="98.3" transform="rotate(90 130.8 98.3)">GND</text>
<text x="131.3" y="96.5" transform="rotate(90 131.3 96.5)">3</text>
<text x="132.5" y="98.3" transform="rotate(90 132.5 98.3)">PD4</text>
<text x="133.1" y="96.5" transform="rotate(90 133.1 96.5)">2</text>
<text x="134.4" y="98.3" transform="rotate(90 134.4 98.3)">PD3</text>
<text x="134.9" y="96.5" transform="rotate(90 134.9 96.5)">1</text>
<text x="134.9" y="104" transform="rotate(90 134.9 104)">MPU</text>
<text x="137.1" y="104.3" transform="rotate(90 137.1 104.3)">DD1</text>
<text x="146.2" y="103.5" transform="rotate(90 146.2 103.5)">+5 В</text>
<text x="107.3" y="110.1" transform="rotate(90 107.3 110.1)">PB5</text>
<text x="107.8" y="112.7" transform="rotate(90 107.8 112.7)">17</text>
<text x="109.1" y="109.9" transform="rotate(90 109.1 109.9)">VCC</text>
<text x="109.6" y="112.7" transform="rotate(90 109.6 112.7)">18</text>
<text x="110.9" y="109.6" transform="rotate(90 110.9 109.6)">ADC6</text>
<text x="111.4" y="112.7" transform="rotate(90 111.4 112.7)">19</text>
<text x="112.7" y="109.7" transform="rotate(90 112.7 109.7)">AREF</text>
<text x="113.2" y="112.9" transform="rotate(90 113.2 112.9)">20</text>
<text x="114.5" y="110.1" transform="rotate(90 114.5 110.1)">GND</text>
<text x="115.1" y="112.9" transform="rotate(90 115.1 112.9)">21</text>
<text x="116.3" y="109.6" transform="rotate(90 116.3 109.6)">ADC7</text>
<text x="116.8" y="112.9" transform="rotate(90 116.8 112.9)">22</text>
<text x="118.1" y="110.1" transform="rotate(90 118.1 110.1)">PC0</text>
<text x="118.7" y="112.9" transform="rotate(90 118.7 112.9)">23</text>
<text x="119.9" y="110.3" transform="rotate(90 119.9 110.3)">PC1</text>
<text x="120.5" y="112.9" transform="rotate(90 120.5 112.9)">24</text>
<text x="121.7" y="110.1" transform="rotate(90 121.7 110.1)">PC2</text>
<text x="122.3" y="112.9" transform="rotate(90 122.3 112.9)">25</text>
<text x="123.5" y="110.2" transform="rotate(90 123.5 110.2)">PC3</text>
<text x="124.1" y="112.9" transform="rotate(90 124.1 112.9)">26</text>
<text x="125.3" y="110.1" transform="rotate(90 125.3 110.1)">PC4</text>
<text x="125.9" y="112.9" transform="rotate(90 125.9 112.9)">27</text>
<text x="127.1" y="110.2" transform="rotate(90 127.1 110.2)">PC5</text>
<text x="127.7" y="112.9" transform="rotate(90 127.7 112.9)">28</text>
<text x="128.9" y="110.1" transform="rotate(90 128.9 110.1)">PC6</text>
<text x="129.5" y="112.9" transform="rotate(90 129.5 112.9)">29</text>
<text x="130.8" y="110.1" transform="rotate(90 130.8 110.1)">PD0</text>
<text x="131.3" y="112.9" transform="rotate(90 131.3 112.9)">30</text>
<text x="132.5" y="110.3" transform="rotate(90 132.5 110.3)">PD1</text>
<text x="133.1" y="112.9" transform="rotate(90 133.1 112.9)">31</text>
<text x="134.4" y="110.1" transform="rotate(90 134.4 110.1)">PD2</text>
<text x="134.9" y="112.9" transform="rotate(90 134.9 112.9)">32</text>
<text x="111.4" y="119.8" transform="rotate(90 111.4 119.8)">+5 В</text>
<text x="112" y="115.7" transform="rotate(90 112 115.7)">GND</text>
<text x="131.3" y="117.6" transform="rotate(90 131.3 117.6)">4</text>
<text x="133.1" y="117.8" transform="rotate(90 133.1 117.8)">3</text>
<text x="134.9" y="117.7" transform="rotate(90 134.9 117.7)">2</text>
<text x="136.7" y="117.7" transform="rotate(90 136.7 117.7)">1</text>
<text x="139.1" y="115.6" transform="rotate(90 139.1 115.6)">+5 В</text>
<text x="108.2" y="125" transform="rotate(90 108.2 125)">GND</text>
<text x="129.4" y="125.2" transform="rotate(90 129.4 125.2)">+5 В</text>
<text x="139.7" y="123.9" transform="rotate(90 139.7 123.9)">GND</text>
<text x="113.7" y="146.4" transform="rotate(90 113.7 146.4)">GND</text>
<text x="98.3" y="171.7" transform="rotate(90 98.3 171.7)">GND</text>
<text x="107.2" y="171.8" transform="rotate(90 107.2 171.8)">+5 В</text>
<text x="120.4" y="172.8" transform="rotate(90 120.4 172.8)">GND</text>
<text x="101.9" y="176.3" transform="rotate(90 101.9 176.3)">GND</text>
<text x="102.5" y="174.5" transform="rotate(90 102.5 174.5)">2</text>
<text x="103.7" y="176.3" transform="rotate(90 103.7 176.3)">IN</text>
<text x="104.3" y="174.5" transform="rotate(90 104.3 174.5)">1</text>
<text x="104.6" y="178" transform="rotate(90 104.6 178)">*STU</text>
<text x="103.7" y="180.9" transform="rotate(90 103.7 180.9)">OUT</text>
<text x="104.3" y="183.6" transform="rotate(90 104.3 183.6)">3</text>
<text x="129.8" y="181.3" transform="rotate(90 129.8 181.3)">GND</text>
<text x="103.7" y="191" transform="rotate(90 103.7 191)">VDDPST</text>
<text x="104.3" y="188.8" transform="rotate(90 104.3 188.8)">17</text>
<text x="105.5" y="191.1" transform="rotate(90 105.5 191.1)">GPIO4</text>
<text x="106.1" y="188.8" transform="rotate(90 106.1 188.8)">16</text>
<text x="107.4" y="191.1" transform="rotate(90 107.4 191.1)">GPIO0</text>
<text x="107.9" y="188.9" transform="rotate(90 107.9 188.9)">15</text>
<text x="109.2" y="191.1" transform="rotate(90 109.2 191.1)">GPIO2</text>
<text x="109.7" y="188.8" transform="rotate(90 109.7 188.8)">14</text>
<text x="111" y="191.1" transform="rotate(90 111 191.1)">MTDO</text>
<text x="111.5" y="188.9" transform="rotate(90 111.5 188.9)">13</text>
<text x="112.8" y="191.1" transform="rotate(90 112.8 191.1)">MTCK</text>
<text x="113.3" y="188.8" transform="rotate(90 113.3 188.8)">12</text>
<text x="114.6" y="191" transform="rotate(90 114.6 191)">VDDPST</text>
<text x="115.1" y="189" transform="rotate(90 115.1 189)">11</text>
<text x="116.4" y="191.1" transform="rotate(90 116.4 191.1)">MTDI</text>
<text x="117" y="188.8" transform="rotate(90 117 188.8)">10</text>
<text x="118.2" y="191.1" transform="rotate(90 118.2 191.1)">MTMS</text>
<text x="118.7" y="189.2" transform="rotate(90 118.7 189.2)">9</text>
<text x="120" y="191.1" transform="rotate(90 120 191.1)">XPD_DCDC</text>
<text x="120.6" y="189.3" transform="rotate(90 120.6 189.3)">8</text>
<text x="121.8" y="191.1" transform="rotate(90 121.8 191.1)">CHIP_EN</text>
<text x="122.3" y="189.1" transform="rotate(90 122.3 189.1)">7</text>
<text x="123.6" y="191" transform="rotate(90 123.6 191)">TOUT</text>
<text x="124.2" y="189.3" transform="rotate(90 124.2 189.3)">6</text>
<text x="125.4" y="190.9" transform="rotate(90 125.4 190.9)">VDD_RTC</text>
<text x="125.9" y="189.4" transform="rotate(90 125.9 189.4)">5</text>
<text x="127.3" y="191" transform="rotate(90 127.3 191)">VDD3P3</text>
<text x="127.8" y="189.2" transform="rotate(90 127.8 189.2)">4</text>
<text x="129" y="191" transform="rotate(90 129 191)">VDD3P3</text>
<text x="129.6" y="189.4" transform="rotate(90 129.6 189.4)">3</text>
<text x="130.8" y="191.1" transform="rotate(90 130.8 191.1)">LNA</text>
<text x="131.4" y="189.3" transform="rotate(90 131.4 189.3)">2</text>
<text x="132.6" y="191" transform="rotate(90 132.6 191)">VDDA</text>
<text x="133.2" y="189.3" transform="rotate(90 133.2 189.3)">1</text>
<text x="133.2" y="197.7" transform="rotate(90 133.2 197.7)">MPU</text>
<text x="105.5" y="202.3" transform="rotate(90 105.5 202.3)">SD_DATA2</text>
<text x="107.4" y="202.4" transform="rotate(90 107.4 202.4)">SD_DATA3</text>
<text x="109.2" y="203.3" transform="rotate(90 109.2 203.3)">SD_CMD</text>
<text x="111" y="203.5" transform="rotate(90 111 203.5)">SD_CLK</text>
<text x="112.8" y="202.3" transform="rotate(90 112.8 202.3)">SD_DATA0</text>
<text x="114.6" y="202.5" transform="rotate(90 114.6 202.5)">SD_DATA1</text>
<text x="118.2" y="203.7" transform="rotate(90 118.2 203.7)">U0RXD</text>
<text x="120" y="203.7" transform="rotate(90 120 203.7)">U0TXD</text>
<text x="121.8" y="202.5" transform="rotate(90 121.8 202.5)">XTAL_OUT</text>
<text x="123.6" y="203.2" transform="rotate(90 123.6 203.2)">XTAL_IN</text>
<text x="127.3" y="204" transform="rotate(90 127.3 204)">VDDA</text>
<text x="129" y="203.6" transform="rotate(90 129 203.6)">RES12K</text>
<text x="130.8" y="202.5" transform="rotate(90 130.8 202.5)">EXT_RSTB</text>
<text x="135.2" y="198.1" transform="rotate(90 135.2 198.1)">DD2</text>
<text x="106.1" y="207.3" transform="rotate(90 106.1 207.3)">18</text>
<text x="107.9" y="207.3" transform="rotate(90 107.9 207.3)">19</text>
<text x="109.7" y="207.5" transform="rotate(90 109.7 207.5)">20</text>
<text x="111.5" y="207.5" transform="rotate(90 111.5 207.5)">21</text>
<text x="113.3" y="207.5" transform="rotate(90 113.3 207.5)">22</text>
<text x="115.1" y="207.5" transform="rotate(90 115.1 207.5)">23</text>
<text x="116.4" y="204.2" transform="rotate(90 116.4 204.2)">GPIO5</text>
<text x="117" y="207.5" transform="rotate(90 117 207.5)">24</text>
<text x="118.7" y="207.5" transform="rotate(90 118.7 207.5)">25</text>
<text x="120.6" y="207.5" transform="rotate(90 120.6 207.5)">26</text>
<text x="122.3" y="207.5" transform="rotate(90 122.3 207.5)">27</text>
<text x="124.2" y="207.5" transform="rotate(90 124.2 207.5)">28</text>
<text x="125.4" y="204" transform="rotate(90 125.4 204)">VDDD</text>
<text x="125.9" y="207.5" transform="rotate(90 125.9 207.5)">29</text>
<text x="127.8" y="207.5" transform="rotate(90 127.8 207.5)">30</text>
<text x="129.6" y="207.5" transform="rotate(90 129.6 207.5)">31</text>
<text x="131.4" y="207.5" transform="rotate(90 131.4 207.5)">32</text>
<text x="132.6" y="204.8" transform="rotate(90 132.6 204.8)">GND</text>
<text x="133.2" y="207.5" transform="rotate(90 133.2 207.5)">33</text>
<text x="126.2" y="217.2" transform="rotate(90 126.2 217.2)">GND</text>
<text x="117.1" y="223.2" transform="rotate(90 117.1 223.2)">+5 В</text>
<text x="114.4" y="230.1" transform="rotate(90 114.4 230.1)">GND</text>
</g>
<g font-size="1.2" fill="#090909">
<text x="121.5" y="68.3" transform="rotate(90 121.5 68.3)">XS1</text>
<text x="136.3" y="67.2" transform="rotate(90 136.3 67.2)">R1</text>
<text x="142.1" y="67.4" transform="rotate(90 142.1 67.4)">R2</text>
<text x="146" y="109.5" transform="rotate(90 146 109.5)">SW1</text>
<text x="144.2" y="119.5" transform="rotate(90 144.2 119.5)">R3</text>
<text x="124.3" y="158.9" transform="rotate(90 124.3 158.9)">WA1</text>
<text x="121.1" y="164.1" transform="rotate(90 121.1 164.1)">C5</text>
<text x="106.6" y="178.6" transform="rotate(90 106.6 178.6)">DA1</text>
<text x="127" y="175.3" transform="rotate(90 127 175.3)">C6</text>
<text x="110.6" y="180.9" transform="rotate(90 110.6 180.9)">R6</text>
<text x="123.3" y="184.2" transform="rotate(90 123.3 184.2)">R7</text>
<text x="127" y="180.7" transform="rotate(90 127 180.7)">C7</text>
<text x="134.8" y="185.2" transform="rotate(90 134.8 185.2)">C8</text>
<text x="130.5" y="212.7" transform="rotate(90 130.5 212.7)">R8</text>
<text x="136.3" y="216" transform="rotate(90 136.3 216)">R9</text>
<text x="112.4" y="218.9" transform="rotate(90 112.4 218.9)">R11</text>
<text x="115.9" y="218.7" transform="rotate(90 115.9 218.7)">R10</text>
<text x="120.4" y="226.8" transform="rotate(90 120.4 226.8)">C10</text>
<text x="120.7" y="222.7" transform="rotate(90 120.7 222.7)">ZQ2</text>
<text x="125.9" y="226.8" transform="rotate(90 125.9 226.8)">C9</text>
</g>
<g font-size="1.2" fill="#0d0d0d">
<text x="105.1" y="81.1" transform="rotate(90 105.1 81.1)">C1</text>
<text x="120.8" y="85.6" transform="rotate(90 120.8 85.6)">C3</text>
<text x="125.9" y="85.6" transform="rotate(90 125.9 85.6)">C2</text>
<text x="112.9" y="90.9" transform="rotate(90 112.9 90.9)">XS2</text>
<text x="121.2" y="92.3" transform="rotate(90 121.2 92.3)">ZQ1</text>
<text x="138.2" y="118.5" transform="rotate(90 138.2 118.5)">XS3</text>
<text x="113.8" y="127.9" transform="rotate(90 113.8 127.9)">C4</text>
<text x="122.8" y="127.3" transform="rotate(90 122.8 127.3)">R4</text>
<text x="119" y="134.4" transform="rotate(90 119 134.4)">R5</text>
<text x="121" y="142.2" transform="rotate(90 121 142.2)">SW2</text>
</g>
</svg>
